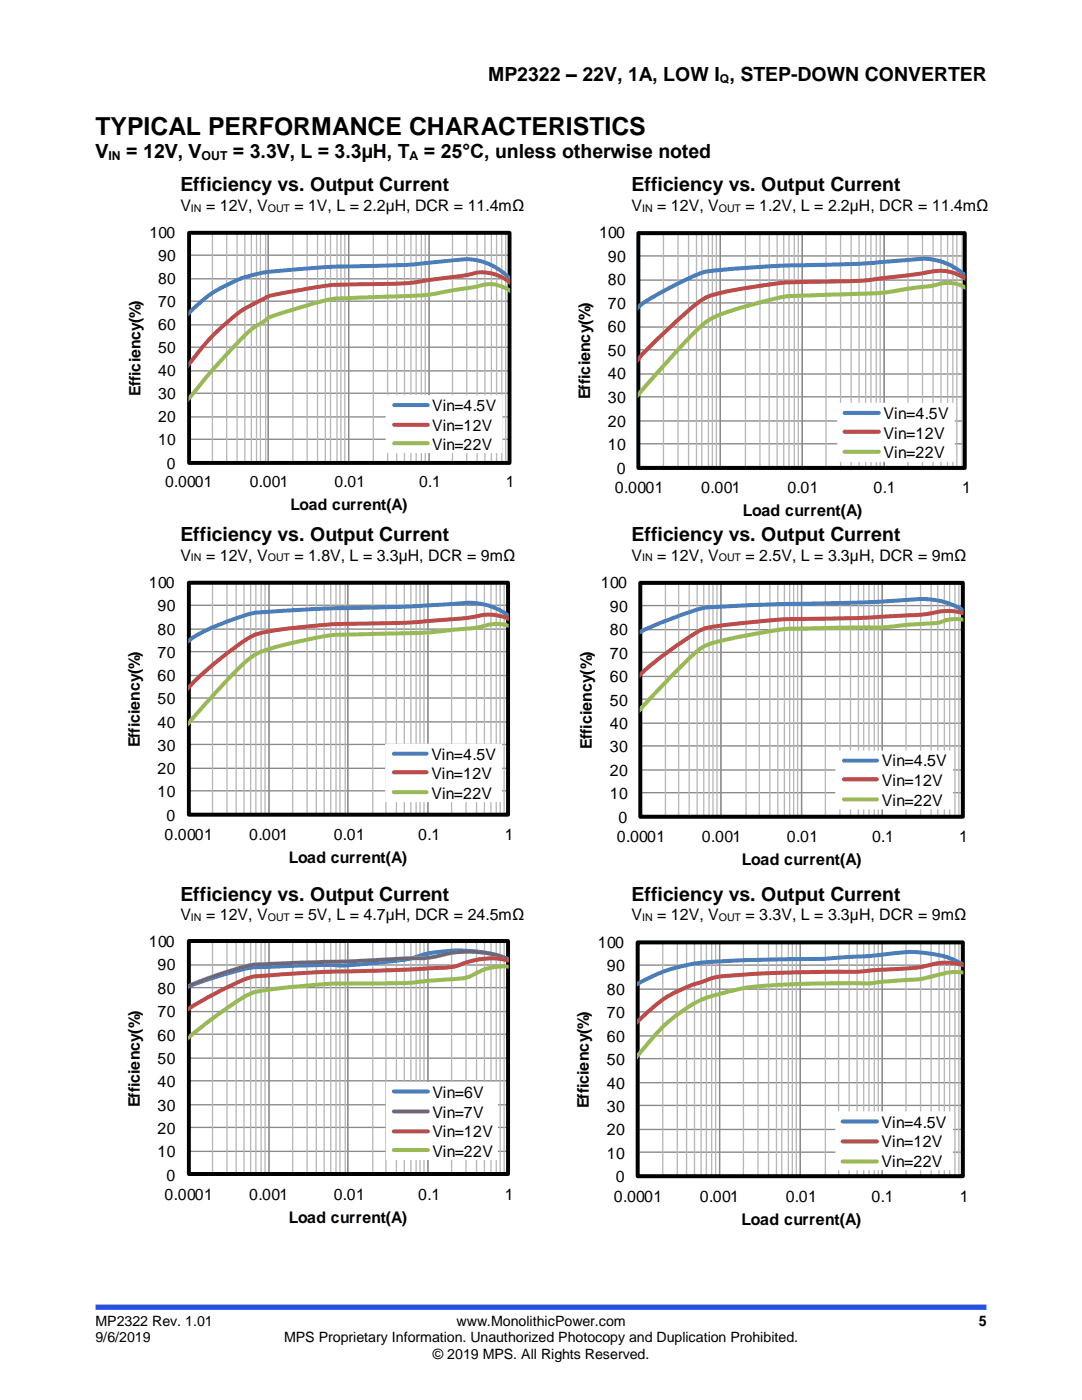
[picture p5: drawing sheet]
<svg xmlns="http://www.w3.org/2000/svg" width="216mm" height="279mm" viewBox="0 0 216 279" stroke-linecap="round" stroke-linejoin="round" font-family="sans-serif">
<path d="M19 260.9h177.8" fill="none" stroke="#1c4eff" stroke-width="1.1" stroke-linecap="butt"/>
<g fill="none" stroke="#868686" stroke-width=".26">
<path d="M37.7 50.9h64M37.7 55.6h64M53.5 46.5v45.9M69.6 46.5v45.9M85.6 46.5v45.9M37.7 60.1h64M37.7 64.8h64M37.7 69.3h64M37.7 74h64M37.7 78.5h64M37.7 83.2h64M37.7 87.7h64"/>
<path d="M37.7 92.4v-45.9h64v45.9"/>
</g>
<g fill="none" stroke="#b7b7b7" stroke-width=".26">
<path d="M37.7 46.5v45.9M42.4 46.5v45.9M45.2 46.5v45.9M47.3 46.5v45.9M48.9 46.5v45.9M50.2 46.5v45.9M51.2 46.5v45.9M52 46.5v45.9M53 46.5v45.9M53.5 46.5v45.9M58.4 46.5v45.9M61.3 46.5v45.9"/>
<path d="M63.4 46.5v45.9M64.9 46.5v45.9M65.9 46.5v45.9M67.2 46.5v45.9M68 46.5v45.9M68.8 46.5v45.9M69.6 46.5v45.9M74.5 46.5v45.9M77.3 46.5v45.9M79.2 46.5v45.9M80.7 46.5v45.9M82 46.5v45.9"/>
<path d="M83 46.5v45.9M84.1 46.5v45.9M84.8 46.5v45.9M85.6 46.5v45.9M90.3 46.5v45.9M93.1 46.5v45.9M95.2 46.5v45.9M96.8 46.5v45.9M98.1 46.5v45.9M99.1 46.5v45.9M100.1 46.5v45.9M100.9 46.5v45.9"/>
<path d="M101.7 46.5v45.9"/>
</g>
<path d="M37.7 46.5h64v45.9h-64z" fill="none" stroke="#000" stroke-width=".78" stroke-linecap="butt"/>
<path d="M37.7 46.5v45.9h64" fill="none" stroke="#000" stroke-width=".26"/>
<path d="M101.9 55.7a12.3 12.3 0 0 0-11.6-3.7l-1.2 .1a128.8 128.8 0 0 1-18.7 1.1 164.9 164.9 0 0 0-18.9 1.4 27.8 27.8 0 0 0-14 8" fill="none" stroke="#4a7ebb" stroke-width=".78"/>
<path d="M101.9 56.5a8.8 8.8 0 0 0-8.8-1.6l-4 .5a85 85 0 0 1-13.4 1.3 69.7 69.7 0 0 0-15.2 1.1l-1.2 .2a23.9 23.9 0 0 0-6.4 1.5 28.6 28.6 0 0 0-9.6 6.6l-2.3 2.4-3.5 4.4" fill="none" stroke="#be4b48" stroke-width=".78"/>
<path d="M101.9 58.1a6.9 6.9 0 0 0-6.8-.9l-2.8 .4a75.9 75.9 0 0 1-10.6 1.5l-11.2 .3a24.1 24.1 0 0 0-9.4 1.6l-2.3 .7a20 20 0 0 0-5.7 2.1l-.8 .6a16.5 16.5 0 0 0-5.1 4.3 144.5 144.5 0 0 0-9.7 11" fill="none" stroke="#98b954" stroke-width=".78"/>
<path d="M77 78.9h23.3v11.5h-23.3z" fill-rule="evenodd" fill="#fff"/>
<path d="M78.6 80.8h6.8" fill="none" stroke="#4a7ebb" stroke-width=".78"/>
<path d="M78.6 84.8h6.8" fill="none" stroke="#be4b48" stroke-width=".78"/>
<path d="M78.6 88.5h6.8" fill="none" stroke="#98b954" stroke-width=".78"/>
<g fill="none" stroke="#868686" stroke-width=".27">
<path d="M127.4 46.5h65.1v46.9M127.4 51.1h65.1M127.4 55.9h65.1M143.7 46.5v46.9M160.1 46.5v46.9M176.4 46.5v46.9M127.4 60.5h65.1M127.4 65.3h65.1M127.4 69.8h65.1M127.4 74.6h65.1M127.4 79.2h65.1M127.4 84h65.1"/>
<path d="M127.4 88.6h65.1"/>
</g>
<g fill="none" stroke="#b7b7b7" stroke-width=".27">
<path d="M132.4 46.5v46.9M135.3 46.5v46.9M137.4 46.5v46.9M139 46.5v46.9M140 46.5v46.9M141.4 46.5v46.9M142.1 46.5v46.9M142.9 46.5v46.9M143.7 46.5v46.9M148.7 46.5v46.9M151.6 46.5v46.9M153.5 46.5v46.9"/>
<path d="M155.1 46.5v46.9M156.4 46.5v46.9M157.4 46.5v46.9M158.5 46.5v46.9M159.3 46.5v46.9M160.1 46.5v46.9M164.8 46.5v46.9M167.7 46.5v46.9M169.8 46.5v46.9M171.4 46.5v46.9M172.7 46.5v46.9M173.8 46.5v46.9"/>
<path d="M174.8 46.5v46.9M175.6 46.5v46.9M176.4 46.5v46.9M181.2 46.5v46.9M184.1 46.5v46.9M186.2 46.5v46.9M187.8 46.5v46.9M189.1 46.5v46.9M190.1 46.5v46.9M190.9 46.5v46.9M192 46.5v46.9M192.5 46.5v46.9"/>
</g>
<path d="M127.4 46.5h65.1v46.9h-65.1z" fill="none" stroke="#000" stroke-width=".8" stroke-linecap="butt"/>
<path d="M127.4 46.5v46.9h65.1" fill="none" stroke="#000" stroke-width=".27"/>
<path d="M192.7 55.1a12.4 12.4 0 0 0-10.9-3.3l-3.3 .3a335.1 335.1 0 0 1-24.1 1l-8.8 .6a20.9 20.9 0 0 0-6.7 1.2l-4.6 2.2a37.1 37.1 0 0 0-7.1 4.3" fill="none" stroke="#4a7ebb" stroke-width=".8"/>
<path d="M192.7 55.6a9.4 9.4 0 0 0-8.2-1.1l-4.6 .6a94.4 94.4 0 0 1-15.9 1.1 83.1 83.1 0 0 0-22.7 3 35.9 35.9 0 0 0-7.5 6l-4.4 4.2-2.2 2.5" fill="none" stroke="#be4b48" stroke-width=".8"/>
<path d="M192.7 57.4a7.4 7.4 0 0 0-6.6-.4l-2.9 .4a78.4 78.4 0 0 1-10.8 1.2l-11.6 .4a26.9 26.9 0 0 0-9.6 1.5l-1.1 .3a30.9 30.9 0 0 0-9.3 3.5 142.6 142.6 0 0 0-12 12.8l-1.6 1.8" fill="none" stroke="#98b954" stroke-width=".8"/>
<path d="M167.1 80.4h23.4v11.8h-23.4z" fill-rule="evenodd" fill="#fff"/>
<path d="M168.5 82.4h6.9" fill="none" stroke="#4a7ebb" stroke-width=".8"/>
<path d="M168.5 86.2h6.9" fill="none" stroke="#be4b48" stroke-width=".8"/>
<path d="M168.5 90.2h6.9" fill="none" stroke="#98b954" stroke-width=".8"/>
<g fill="none" stroke="#868686" stroke-width=".26">
<path d="M37.7 116.3h63.7v46.3M53.7 116.3v46.3M69.4 116.3v46.3M85.4 116.3v46.3M37.7 120.8h63.7M37.7 125.6h63.7M37.7 130h63.7M37.7 134.8h63.7M37.7 139.3h63.7M37.7 144.1h63.7M37.7 148.6h63.7M37.7 153.3h63.7"/>
<path d="M37.7 157.8h63.7"/>
</g>
<g fill="none" stroke="#b7b7b7" stroke-width=".26">
<path d="M42.4 116.3v46.3M45.3 116.3v46.3M47.1 116.3v46.3M48.7 116.3v46.3M50 116.3v46.3M51.1 116.3v46.3M52.1 116.3v46.3M52.9 116.3v46.3M53.7 116.3v46.3M58.4 116.3v46.3M61.3 116.3v46.3M63.1 116.3v46.3"/>
<path d="M64.7 116.3v46.3M66 116.3v46.3M67 116.3v46.3M67.8 116.3v46.3M68.9 116.3v46.3M69.4 116.3v46.3M74.4 116.3v46.3M77 116.3v46.3M79.1 116.3v46.3M80.7 116.3v46.3M82 116.3v46.3M83 116.3v46.3"/>
<path d="M83.8 116.3v46.3M84.6 116.3v46.3M85.4 116.3v46.3M90.1 116.3v46.3M93 116.3v46.3M95.1 116.3v46.3M96.7 116.3v46.3M98 116.3v46.3M99 116.3v46.3M99.8 116.3v46.3M100.6 116.3v46.3M101.4 116.3v46.3"/>
</g>
<path d="M37.7 116.3h63.7v46.3h-63.7z" fill="none" stroke="#000" stroke-width=".79" stroke-linecap="butt"/>
<path d="M37.7 116.3v46.3h63.7" fill="none" stroke="#000" stroke-width=".26"/>
<path d="M101.6 123a13.4 13.4 0 0 0-10.7-2.5l-10.2 .6-15.9 .4-10.8 .6a16 16 0 0 0-6.9 1.3 33.9 33.9 0 0 0-9.6 4.6" fill="none" stroke="#4a7ebb" stroke-width=".79"/>
<path d="M101.6 123.5a9.8 9.8 0 0 0-7.2-.4l-6 .6a213.9 213.9 0 0 1-21.5 .8 118.1 118.1 0 0 0-15.5 2 34.1 34.1 0 0 0-8 5.4l-3.9 3.3-2 2.2" fill="none" stroke="#be4b48" stroke-width=".79"/>
<path d="M101.6 124.9a8.1 8.1 0 0 0-5.7 .2l-4.5 .5a114.5 114.5 0 0 1-16.9 .9l-5 .1a29 29 0 0 0-8.9 1.2l-2.4 .5a25.5 25.5 0 0 0-7.9 2.7 96.5 96.5 0 0 0-10.8 11.2l-2 2.3" fill="none" stroke="#98b954" stroke-width=".79"/>
<path d="M76.9 148.4h23.3v11.7h-23.3z" fill-rule="evenodd" fill="#fff"/>
<path d="M78.6 150.4h6.5" fill="none" stroke="#4a7ebb" stroke-width=".79"/>
<path d="M78.6 154.1h6.5" fill="none" stroke="#be4b48" stroke-width=".79"/>
<path d="M78.6 158.1h6.5" fill="none" stroke="#98b954" stroke-width=".79"/>
<g fill="none" stroke="#868686" stroke-width=".27">
<path d="M143.9 116.3v46.7M159.9 116.3v46.7M176 116.3v46.7M127.8 120.9h64.3M127.8 125.7h64.3M127.8 130.2h64.3M127.8 135h64.3M127.8 139.5h64.3M127.8 144.3h64.3M127.8 148.9h64.3M127.8 153.7h64.3M127.8 158.2h64.3"/>
<path d="M127.8 163v-46.7h64.3v46.7"/>
</g>
<g fill="none" stroke="#b7b7b7" stroke-width=".27">
<path d="M127.8 116.3v46.7M132.8 116.3v46.7M135.4 116.3v46.7M137.5 116.3v46.7M139.1 116.3v46.7M140.4 116.3v46.7M141.5 116.3v46.7M142.3 116.3v46.7M143.1 116.3v46.7M143.9 116.3v46.7M148.9 116.3v46.7M151.5 116.3v46.7"/>
<path d="M153.6 116.3v46.7M155.2 116.3v46.7M156.5 116.3v46.7M157.6 116.3v46.7M158.4 116.3v46.7M159.2 116.3v46.7M159.9 116.3v46.7M164.7 116.3v46.7M167.6 116.3v46.7M169.7 116.3v46.7M171.3 116.3v46.7M172.3 116.3v46.7"/>
<path d="M173.4 116.3v46.7M174.5 116.3v46.7M175.2 116.3v46.7M176 116.3v46.7M180.8 116.3v46.7M183.7 116.3v46.7M185.8 116.3v46.7M187.1 116.3v46.7M188.4 116.3v46.7M189.5 116.3v46.7M190.5 116.3v46.7M191.3 116.3v46.7"/>
<path d="M192.1 116.3v46.7"/>
</g>
<path d="M127.8 116.3h64.3v46.7h-64.3z" fill="none" stroke="#000" stroke-width=".8" stroke-linecap="butt"/>
<path d="M127.8 116.3v46.7h64.3" fill="none" stroke="#000" stroke-width=".27"/>
<path d="M192.3 121.9a16 16 0 0 0-11.4-2.2l-7.9 .5-16.8 .3-12 .5a17.8 17.8 0 0 0-8.1 1.7l-4.6 1.7-3.9 1.8" fill="none" stroke="#4a7ebb" stroke-width=".8"/>
<path d="M192.3 122.4a11.6 11.6 0 0 0-6.9 .1l-2 .2-10.4 .6-6.8 .1a140.6 140.6 0 0 0-25.4 2 52.9 52.9 0 0 0-9.7 6.3l-3.5 3.1" fill="none" stroke="#be4b48" stroke-width=".8"/>
<path d="M192.3 123.7a8.4 8.4 0 0 0-5 .6l-4.8 .3a70.2 70.2 0 0 1-11.3 .6l-11.2 .2a39.2 39.2 0 0 0-10.1 1.2l-3.6 .7a23.5 23.5 0 0 0-6.1 1.9 102.6 102.6 0 0 0-11.2 11l-1.4 1.5" fill="none" stroke="#98b954" stroke-width=".8"/>
<path d="M166.7 149.8h23.4v11.7h-23.4z" fill-rule="evenodd" fill="#fff"/>
<path d="M168.4 151.8h6.6" fill="none" stroke="#4a7ebb" stroke-width=".8"/>
<path d="M168.4 155.5h6.6" fill="none" stroke="#be4b48" stroke-width=".8"/>
<path d="M168.4 159.5h6.6" fill="none" stroke="#98b954" stroke-width=".8"/>
<g fill="none" stroke="#868686" stroke-width=".26">
<path d="M37.7 187.8h63.7v46.5M37.7 192.6h63.7M37.7 197.1h63.7M53.7 187.8v46.5M69.4 187.8v46.5M85.4 187.8v46.5M37.7 201.9h63.7M37.7 206.4h63.7M37.7 211.2h63.7M37.7 215.7h63.7M37.7 220.5h63.7M37.7 225h63.7"/>
<path d="M37.7 229.8h63.7"/>
</g>
<g fill="none" stroke="#b7b7b7" stroke-width=".26">
<path d="M42.4 187.8v46.5M45.3 187.8v46.5M47.1 187.8v46.5M48.7 187.8v46.5M50 187.8v46.5M51.1 187.8v46.5M52.1 187.8v46.5M52.9 187.8v46.5M53.7 187.8v46.5M58.4 187.8v46.5M61.3 187.8v46.5M63.1 187.8v46.5"/>
<path d="M64.7 187.8v46.5M66 187.8v46.5M67 187.8v46.5M67.8 187.8v46.5M68.9 187.8v46.5M69.4 187.8v46.5M74.4 187.8v46.5M77 187.8v46.5M79.1 187.8v46.5M80.7 187.8v46.5M82 187.8v46.5M83 187.8v46.5"/>
<path d="M83.8 187.8v46.5M84.6 187.8v46.5M85.4 187.8v46.5M90.1 187.8v46.5M93 187.8v46.5M95.1 187.8v46.5M96.7 187.8v46.5M98 187.8v46.5M99 187.8v46.5M99.8 187.8v46.5M100.6 187.8v46.5M101.4 187.8v46.5"/>
</g>
<path d="M37.7 187.8h63.7v46.5h-63.7z" fill="none" stroke="#000" stroke-width=".79" stroke-linecap="butt"/>
<path d="M37.7 187.8v46.5h63.7" fill="none" stroke="#000" stroke-width=".26"/>
<path d="M101.6 191.5l-.4-.2a29.8 29.8 0 0 0-19.6 0 95.5 95.5 0 0 1-18.7 1.3l-9 .4a20.7 20.7 0 0 0-8.1 1.2l-4.5 1.3-3.8 1.4" fill="none" stroke="#4a7ebb" stroke-width=".79"/>
<path d="M101.6 191.5a21.9 21.9 0 0 0-14.7-.6 27.8 27.8 0 0 1-6.2 .4l-11.2 .6-15.6 .5a19.7 19.7 0 0 0-8.1 1.4l-4.5 1.5-3.8 1.6" fill="none" stroke="#7d60a0" stroke-width=".79"/>
<path d="M101.6 191.7h-.2a16.1 16.1 0 0 0-10.5 1.2l-1.9 .2-7.4 .4-15.9 .4-11 .7a17.9 17.9 0 0 0-6.2 1l-6.1 2.9-4.9 2.9" fill="none" stroke="#be4b48" stroke-width=".79"/>
<path d="M101.6 192.9a12 12 0 0 0-7.6 1.9 21.9 21.9 0 0 1-6.4 .8h-.7a93.9 93.9 0 0 1-15.7 .7 122.8 122.8 0 0 0-20.6 1.7 48 48 0 0 0-9.7 6.4l-3.4 2.8" fill="none" stroke="#98b954" stroke-width=".79"/>
<path d="M77.1 216.1h22.3v15.4h-22.3z" fill-rule="evenodd" fill="#fff"/>
<path d="M78.6 217.8h6.8" fill="none" stroke="#4a7ebb" stroke-width=".79"/>
<path d="M78.6 221.8h6.8" fill="none" stroke="#7d60a0" stroke-width=".79"/>
<path d="M78.6 225.8h6.8" fill="none" stroke="#be4b48" stroke-width=".79"/>
<path d="M78.6 229.5h6.8" fill="none" stroke="#98b954" stroke-width=".79"/>
<g fill="none" stroke="#868686" stroke-width=".27">
<path d="M127.2 188.1h64.9v46.6M127.2 192.6h64.9M127.2 197.4h64.9M143.6 188.1v46.6M159.7 188.1v46.6M176 188.1v46.6M127.2 201.9h64.9M127.2 206.7h64.9M127.2 211.3h64.9M127.2 216.1h64.9M127.2 220.6h64.9M127.2 225.4h64.9"/>
<path d="M127.2 229.9h64.9"/>
</g>
<g fill="none" stroke="#b7b7b7" stroke-width=".27">
<path d="M132.2 188.1v46.6M135.1 188.1v46.6M137 188.1v46.6M138.6 188.1v46.6M139.9 188.1v46.6M141 188.1v46.6M142 188.1v46.6M142.8 188.1v46.6M143.6 188.1v46.6M148.3 188.1v46.6M151.2 188.1v46.6M153.4 188.1v46.6"/>
<path d="M154.9 188.1v46.6M156 188.1v46.6M157.3 188.1v46.6M158.1 188.1v46.6M158.9 188.1v46.6M159.7 188.1v46.6M164.7 188.1v46.6M167.3 188.1v46.6M169.4 188.1v46.6M171 188.1v46.6M172.3 188.1v46.6M173.4 188.1v46.6"/>
<path d="M174.5 188.1v46.6M175.2 188.1v46.6M176 188.1v46.6M180.8 188.1v46.6M183.7 188.1v46.6M185.8 188.1v46.6M187.4 188.1v46.6M188.4 188.1v46.6M189.5 188.1v46.6M190.5 188.1v46.6M191.3 188.1v46.6M192.1 188.1v46.6"/>
</g>
<path d="M127.2 188.1h64.9v46.6h-64.9z" fill="none" stroke="#000" stroke-width=".8" stroke-linecap="butt"/>
<path d="M127.2 188.1v46.6h64.9" fill="none" stroke="#000" stroke-width=".27"/>
<path d="M192.3 192.6a22 22 0 0 0-13.5-2.4 126.9 126.9 0 0 1-12.4 1l-2.3 .2-18.1 .3a38.6 38.6 0 0 0-14.8 2.7l-4.1 2.1" fill="none" stroke="#4a7ebb" stroke-width=".8"/>
<path d="M192.3 192.6a13.2 13.2 0 0 0-8.1 .3l-2.3 .3-5.9 .3a115.7 115.7 0 0 1-13.5 .5l-8.9 .2-6.1 .4a17.6 17.6 0 0 0-6.9 1.2 27.4 27.4 0 0 0-13.3 8l-.2 .2" fill="none" stroke="#be4b48" stroke-width=".8"/>
<path d="M192.3 194.1h-.1a12.9 12.9 0 0 0-6.1 .7 23 23 0 0 1-6.6 .9l-3.5 .2a56 56 0 0 1-9 .3l-10.8 .3a44.6 44.6 0 0 0-17.3 3.5 33.7 33.7 0 0 0-10.7 9.5l-1.1 1.4" fill="none" stroke="#98b954" stroke-width=".8"/>
<path d="M166.7 221.8h23.4v11.7h-23.4z" fill-rule="evenodd" fill="#fff"/>
<path d="M168.1 223.8h6.9" fill="none" stroke="#4a7ebb" stroke-width=".8"/>
<path d="M168.1 227.8h6.9" fill="none" stroke="#be4b48" stroke-width=".8"/>
<path d="M168.1 231.8h6.9" fill="none" stroke="#98b954" stroke-width=".8"/>
<text font-size="5" x="19" y="26.9">TYPICAL PERFORMANCE CHARACTERISTICS</text>
<g font-size="3.9">
<text x="97.4" y="16.3">MP2322 – 22V, 1A, LOW I , STEP-DOWN CONVERTER</text>
<text x="19" y="31.6">V</text>
<text x="25.2" y="31.6">= 12V, V</text>
<text x="46.5" y="31.6">= 3.3V, L = 3.3µH, T</text>
<text x="84.6" y="31.6">= 25°C, unless otherwise noted</text>
<text x="36" y="38.1">Efficiency vs. Output Current</text>
<text x="126" y="38.1">Efficiency vs. Output Current</text>
<text x="36" y="108">Efficiency vs. Output Current</text>
<text x="126" y="108">Efficiency vs. Output Current</text>
<text x="36" y="179.8">Efficiency vs. Output Current</text>
<text x="126" y="179.8">Efficiency vs. Output Current</text>
</g>
<g font-size="3.2">
<text x="29.8" y="47.4">100</text>
<text x="36" y="42">V</text>
<text x="41.1" y="42">= 12V, V</text>
<text x="58.8" y="42">= 1V, L = 2.2µH, DCR = 11.4mΩ</text>
<text x="119.5" y="47.5">100</text>
<text x="126" y="42">V</text>
<text x="131.1" y="42">= 12V, V</text>
<text x="148.8" y="42">= 1.2V, L = 2.2µH, DCR = 11.4mΩ</text>
<text x="31.6" y="52">90</text>
<text x="121.3" y="52.2">90</text>
<text x="31.6" y="56.6">80</text>
<text x="121.3" y="56.9">80</text>
<text x="31.6" y="65.8">60</text>
<text x="31.6" y="61.2">70</text>
<text x="121.3" y="61.6">70</text>
<text x="31.6" y="70.5">50</text>
<text x="121.3" y="71">50</text>
<text x="121.3" y="66.3">60</text>
<text x="31.6" y="75.1">40</text>
<text x="121.3" y="75.7">40</text>
<text x="31.6" y="79.7">30</text>
<text x="86.3" y="82.1">Vin=4.5V</text>
<text x="117.7" y="79.7" transform="rotate(-90 117.7 79.7)">Efficiency(%)</text>
<text x="121.3" y="80.4">30</text>
<text x="176.3" y="83.6">Vin=4.5V</text>
<text x="31.6" y="88.9">10</text>
<text x="31.6" y="84.3">20</text>
<text x="86.3" y="85.9">Vin=12V</text>
<text x="86.3" y="89.8">Vin=22V</text>
<text x="121.3" y="89.8">10</text>
<text x="121.3" y="85.1">20</text>
<text x="176.3" y="87.5">Vin=12V</text>
<text x="33.3" y="93.5">0</text>
<text x="123.1" y="94.5">0</text>
<text x="176.3" y="91.5">Vin=22V</text>
<text x="32.9" y="97.3">0.0001</text>
<text x="49.8" y="97.3">0.001</text>
<text x="58" y="101.9">Load current(A)</text>
<text x="66.7" y="97.3">0.01</text>
<text x="83.6" y="97.3">0.1</text>
<text x="101" y="97.3">1</text>
<text x="122.7" y="98.4">0.0001</text>
<text x="139.9" y="98.4">0.001</text>
<text x="157.1" y="98.4">0.01</text>
<text x="174.3" y="98.4">0.1</text>
<text x="192" y="98.4">1</text>
<text x="148.2" y="103">Load current(A)</text>
<text x="36" y="111.9">V</text>
<text x="41.1" y="111.9">= 12V, V</text>
<text x="58.8" y="111.9">= 1.8V, L = 3.3µH, DCR = 9mΩ</text>
<text x="126" y="111.9">V</text>
<text x="131.1" y="111.9">= 12V, V</text>
<text x="148.8" y="111.9">= 2.5V, L = 3.3µH, DCR = 9mΩ</text>
<text x="29.7" y="117.3">100</text>
<text x="119.9" y="117.4">100</text>
<text x="31.5" y="122">90</text>
<text x="121.7" y="122.1">90</text>
<text x="31.5" y="131.3">70</text>
<text x="31.5" y="126.6">80</text>
<text x="121.7" y="126.8">80</text>
<text x="121.7" y="131.4">70</text>
<text x="31.5" y="135.9">60</text>
<text x="121.7" y="136.1">60</text>
<text x="31.5" y="140.6">50</text>
<text x="121.7" y="140.8">50</text>
<text x="27.9" y="149.1" transform="rotate(-90 27.9 149.1)">Efficiency(%)</text>
<text x="31.5" y="149.9">30</text>
<text x="31.5" y="145.2">40</text>
<text x="118.1" y="149.4" transform="rotate(-90 118.1 149.4)">Efficiency(%)</text>
<text x="121.7" y="145.5">40</text>
<text x="31.5" y="154.5">20</text>
<text x="86.1" y="151.6">Vin=4.5V</text>
<text x="86.1" y="155.5">Vin=12V</text>
<text x="121.7" y="154.9">20</text>
<text x="121.7" y="150.2">30</text>
<text x="176" y="153">Vin=4.5V</text>
<text x="31.5" y="159.2">10</text>
<text x="86.1" y="159.4">Vin=22V</text>
<text x="121.7" y="159.5">10</text>
<text x="176" y="156.9">Vin=12V</text>
<text x="176" y="160.8">Vin=22V</text>
<text x="32.8" y="167.6">0.0001</text>
<text x="33.2" y="163.8">0</text>
<text x="49.7" y="167.6">0.001</text>
<text x="66.6" y="167.6">0.01</text>
<text x="83.5" y="167.6">0.1</text>
<text x="100.8" y="167.6">1</text>
<text x="123.4" y="164.2">0</text>
<text x="57.6" y="172.2">Load current(A)</text>
<text x="123.1" y="168">0.0001</text>
<text x="140.1" y="168">0.001</text>
<text x="148" y="172.7">Load current(A)</text>
<text x="157" y="168">0.01</text>
<text x="174" y="168">0.1</text>
<text x="191.4" y="168">1</text>
<text x="36" y="183.6">V</text>
<text x="41.1" y="183.6">= 12V, V</text>
<text x="58.8" y="183.6">= 5V, L = 4.7µH, DCR = 24.5mΩ</text>
<text x="126" y="183.6">V</text>
<text x="131.1" y="183.6">= 12V, V</text>
<text x="148.8" y="183.6">= 3.3V, L = 3.3µH, DCR = 9mΩ</text>
<text x="29.7" y="189">100</text>
<text x="119.3" y="189.1">100</text>
<text x="31.5" y="193.7">90</text>
<text x="121.1" y="193.8">90</text>
<text x="31.5" y="203">70</text>
<text x="31.5" y="198.3">80</text>
<text x="121.1" y="203.2">70</text>
<text x="121.1" y="198.5">80</text>
<text x="31.5" y="207.7">60</text>
<text x="121.1" y="207.9">60</text>
<text x="31.5" y="212.3">50</text>
<text x="121.1" y="212.6">50</text>
<text x="27.9" y="220.9" transform="rotate(-90 27.9 220.9)">Efficiency(%)</text>
<text x="31.5" y="221.7">30</text>
<text x="31.5" y="217">40</text>
<text x="86.3" y="219.1">Vin=6V</text>
<text x="117.5" y="221.2" transform="rotate(-90 117.5 221.2)">Efficiency(%)</text>
<text x="121.1" y="221.9">30</text>
<text x="121.1" y="217.2">40</text>
<text x="31.5" y="226.3">20</text>
<text x="86.3" y="223">Vin=7V</text>
<text x="86.3" y="226.9">Vin=12V</text>
<text x="121.1" y="226.6">20</text>
<text x="175.9" y="225.1">Vin=4.5V</text>
<text x="31.5" y="231">10</text>
<text x="86.3" y="230.9">Vin=22V</text>
<text x="121.1" y="231.3">10</text>
<text x="175.9" y="229">Vin=12V</text>
<text x="175.9" y="232.9">Vin=22V</text>
<text x="32.8" y="239.5">0.0001</text>
<text x="33.2" y="235.7">0</text>
<text x="49.7" y="239.5">0.001</text>
<text x="66.6" y="239.5">0.01</text>
<text x="83.5" y="239.5">0.1</text>
<text x="100.8" y="239.5">1</text>
<text x="122.5" y="239.8">0.0001</text>
<text x="122.8" y="236">0</text>
<text x="139.6" y="239.8">0.001</text>
<text x="156.8" y="239.8">0.01</text>
<text x="173.9" y="239.8">0.1</text>
<text x="191.5" y="239.8">1</text>
<text x="57.6" y="244.1">Load current(A)</text>
<text x="148" y="244.5">Load current(A)</text>
</g>
<text font-size="3.1" x="28.1" y="78.9" transform="rotate(-90 28.1 78.9)">Efficiency(%)</text>
<g font-size="2.8">
<text x="19" y="264.6">MP2322 Rev. 1.01</text>
<text x="19" y="267.9">9/6/2019</text>
<text x="56.7" y="267.9">MPS Proprietary Information. Unauthorized Photocopy and Duplication Prohibited.</text>
<text x="91.1" y="264.6">www.MonolithicPower.com</text>
<text x="195.3" y="264.6">5</text>
<text x="86.4" y="271.1">© 2019 MPS. All Rights Reserved.</text>
</g>
<g font-size="2.5">
<text x="143.7" y="16.6">Q</text>
<text x="21.6" y="31.9">IN</text>
<text x="40.2" y="31.9">OUT</text>
<text x="81.7" y="31.9">A</text>
</g>
<g font-size="2.1">
<text x="38.1" y="42.2">IN</text>
<text x="53.4" y="42.2">OUT</text>
<text x="128.1" y="42.2">IN</text>
<text x="143.5" y="42.2">OUT</text>
<text x="38.1" y="112">IN</text>
<text x="53.4" y="112">OUT</text>
<text x="128.1" y="112">IN</text>
<text x="143.5" y="112">OUT</text>
<text x="38.1" y="183.8">IN</text>
<text x="53.4" y="183.8">OUT</text>
<text x="128.1" y="183.8">IN</text>
<text x="143.5" y="183.8">OUT</text>
</g>
</svg>
